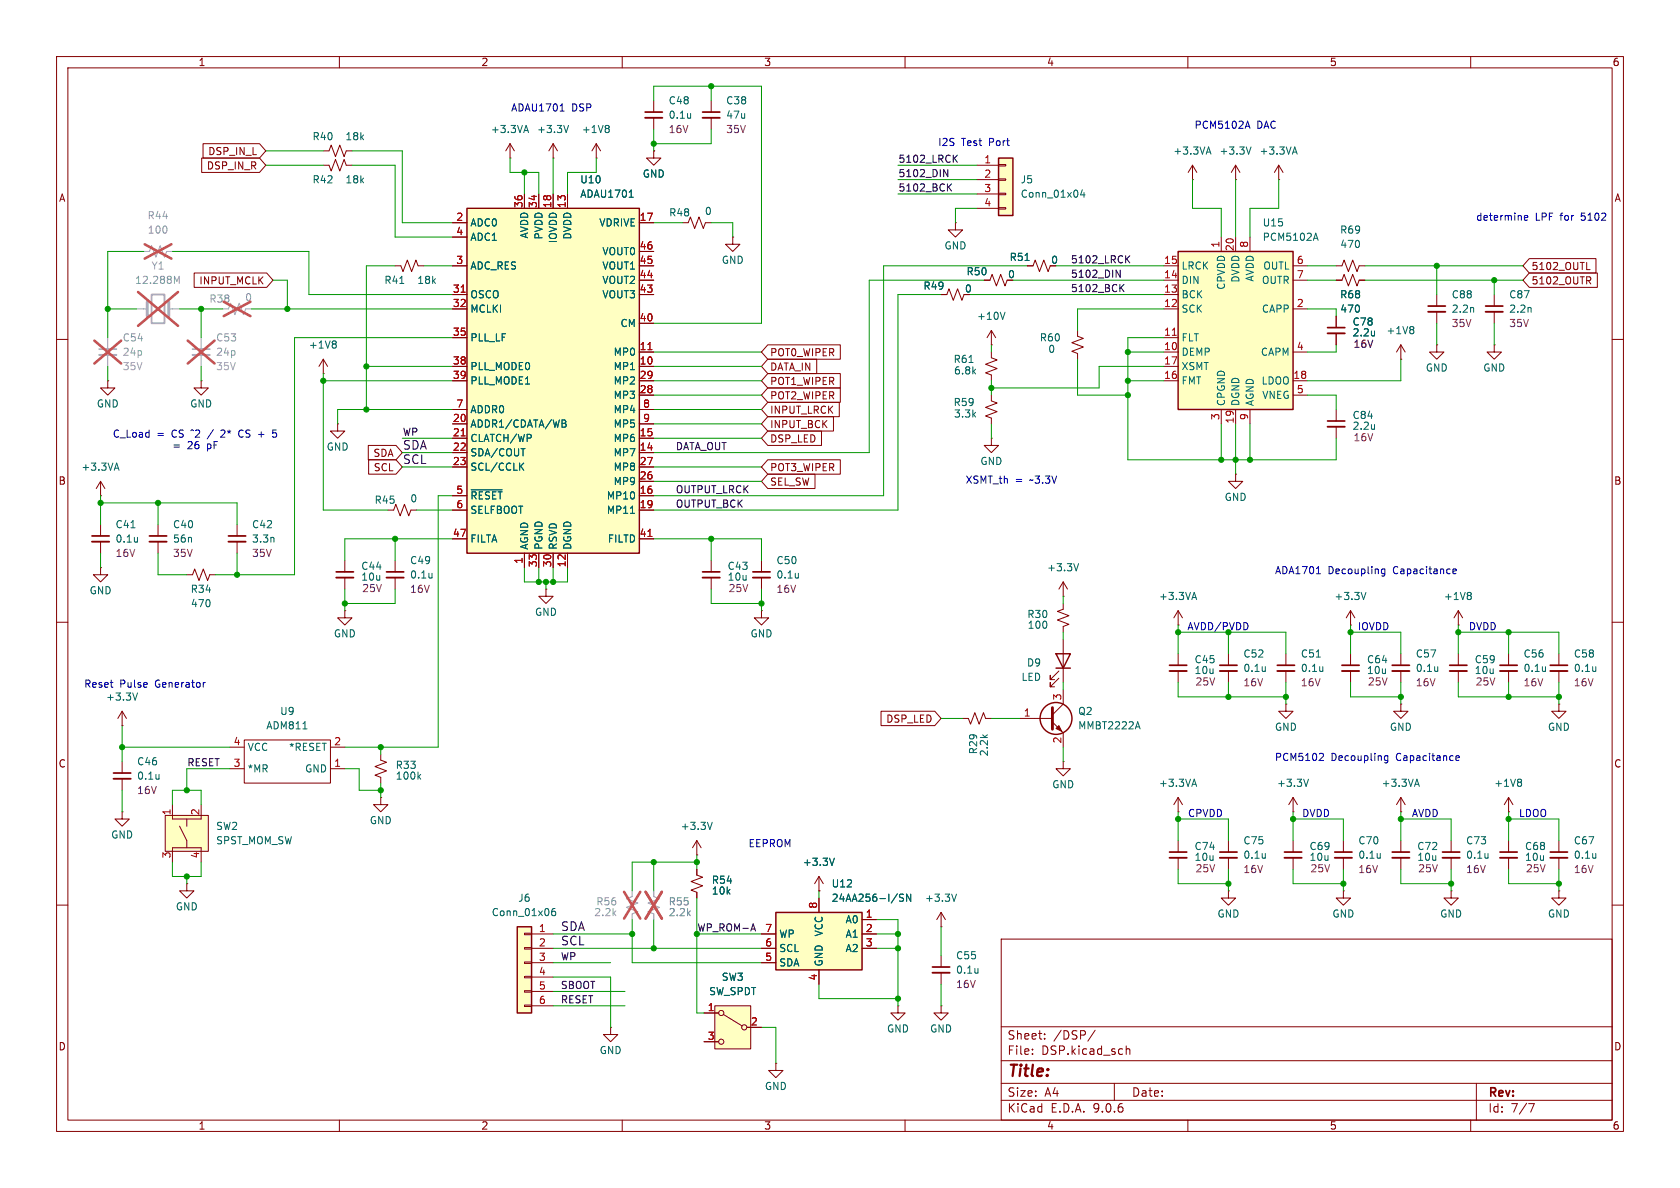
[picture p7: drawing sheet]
<svg xmlns="http://www.w3.org/2000/svg" width="297mm" height="210mm" viewBox="0 0 297 210" stroke-linecap="round" stroke-linejoin="round" font-family="sans-serif">
<g fill="none" stroke="#840000" stroke-width=".18">
<path d="M10 10h277v190h-277zM12 12h273v186h-273zM60 10v2M110 10v2M160 10v2M210 10v2M260 10v2M57.1 26.7h1.1l.3-1 .8 2 .8-2 .7 2 .4-1h1M57.1 29.2h1.1l.3 1 .8-2 .8 2 .7-2 .4 1h1M175.3 58.4l-.8 1.3M175.3 58.4l.7 1.3M175.3 58.4v2.6"/>
<path d="M190.5 58.4v1l1 .4-2 .8 2 .7-2 .8 1 .4v1M236.2 55.9v2M236.2 58.9v2.1M10 60h2M57.1 66h.1M57.1 63.5l-.7 1.3M57.1 63.5l.8 1.3M57.1 63.5v2.5M59.7 74.9v1.3h1.3l-1.3 1.3-1.3-1.3h1.3M59.7 74.9h.1M175.3 61h.1M285 60h2"/>
<path d="M134.6 99.1v2M218.4 83.8v1.3h1.3l-1.3 1.3-1.2-1.3h1.2M218.4 83.8h.1M10 110h2M134.6 102.1v2M187.2 119.9l-1.5 1.5v-.7v.7h.7M187.2 118.6l-1.5 1.5v-.7v.7h.7M188 105.4h.1M188 106.7v1l-1.1 .4 2.1 .7-2.1 .8 2.1 .8-1 .3v1.1M188 102.9v2.5M188 113v7.7M188 102.9l-.8 1.2"/>
<path d="M188 102.9l.7 1.2M208.3 110.5h.1M208.3 108v2.5M208.3 115.6v2M208.3 118.6v2.1M208.3 108l-.8 1.2M208.3 108l.7 1.2M238.8 110.5h.1M238.8 108l-.8 1.2M238.8 108l.7 1.2M238.8 108v2.5M247.6 115.6v2"/>
<path d="M247.6 118.6v2.1M257.8 110.5h.1M257.8 108v2.5M257.8 115.6v2M257.8 118.6v2.1M257.8 108l-.8 1.2M257.8 108l.8 1.2M266.7 115.6v2M266.7 118.6v2.1M275.6 115.6v2M275.6 118.6v2.1M285 110h2"/>
<path d="M21.6 134.6v2.1M21.6 137.7v2M67.3 133.4v1l1 .3-2 .8 2 .8-2 .7 1 .4v1M170.2 127h1l.4 1 .7-2 .8 2 .8-2 .3 1h1.1M180.3 127h5.8M186.1 127.6l1.9 1.9v2.6M188 134.6v1.3h1.2l-1.2 1.3-1.3-1.3h1.3M188 134.6h.1M188 121.9v2.6l-1.9 1.9M227.3 124.5v1.2h1.3l-1.3 1.3-1.2-1.3h1.2M227.3 124.5h.1M247.6 124.5v1.2h1.3l-1.3 1.3-1.2-1.3h1.2"/>
<path d="M247.6 124.5h.1M275.6 124.5v1.2h1.3l-1.3 1.3-1.3-1.3h1.3M275.6 124.5h.1M67.3 141v1.2h1.3l-1.3 1.3-1.3-1.3h1.3M67.3 141h.1M123.2 151.1h.1M123.2 148.6l-.8 1.3M123.2 148.6l.8 1.3M123.2 148.6v2.5M208.3 143.5h.1M208.3 141l-.8 1.2M208.3 141l.7 1.2"/>
<path d="M208.3 141v2.5M237.5 157.5v1.3h1.3l-1.3 1.2-1.3-1.2h1.3M237.5 157.5h.1M256.5 157.5v1.3h1.3l-1.3 1.2-1.2-1.2h1.2M256.5 157.5h.1M266.7 148.6v2M266.7 151.6v2.1M275.6 157.5v1.3h1.3l-1.3 1.2-1.3-1.2h1.3M275.6 157.5h.1M275.6 148.6v2M275.6 151.6v2.1M10 160h2"/>
<path d="M158.7 177.8v1.3h1.3l-1.3 1.2-1.2-1.2h1.2M158.7 177.8h.1M166.4 163.8h.1M166.4 161.3l-.8 1.3M166.4 161.3l.7 1.3M166.4 161.3v2.5M166.4 168.9v2M166.4 172v2M177 166h108v32h-108zM285 160h2M60 198v2M110 198v2"/>
<path d="M137.2 188v1.2h1.2l-1.2 1.3-1.3-1.3h1.3M137.2 188h.1M160 198v2M177 194.5h108M177 191.5h108M177 187.5h108M177 181.5h108M182.5 186.3v.1M182.5 185.5v.1M184.7 183.6v.1M184.7 182.8v.1M193.6 182.1l-1.3 2"/>
<path d="M197 191.5v3M199.1 184.9v1.5M199.1 185.5l.2-.1 .4 .1v.9M210 198v2M260 198v2M261 191.5v6.5M270.2 195.1h1l-.6 1.5"/>
</g>
<g fill="none" stroke="#006464" stroke-width=".18">
<path d="M177.7 55.2l-.4 1.3M243 58.5v.9M243 59.3h-.1M59.2 60.3l.2 .2-.2 .3 .2 .3v.2l-.2 .2M190.7 99.6l-.4 1.3M141.1 101.3v.9M141.1 102.1h.1M210.8 105.6h.6M211.1 104.7l.4 1.3M241.5 104.7l-.4 1.3M254.2 117.8v.9M254.2 118.6h-.1"/>
<path d="M259.9 104.7l.2 .3-.2 .3 .2 .2v.2l-.2 .3M273.2 117.8v.9M273.2 118.6h.1M282.1 117.8v.9M282.1 118.6h.1M28.1 136.9v.8M28.1 137.6v.1M74 137.3l.4 .4M74.4 136.9l-.5 .5M200.8 128.5h.6M201.1 127.6l.5 1.2M210.8 138.6h.6"/>
<path d="M211.1 137.7l.4 1.3M125.9 145.4l-.4 1.2M169.1 158.1l-.4 1.2M282.1 150.9v.8M282.1 151.6v.1M172.9 171.2v.8M172.9 171.9l-.1 .1"/>
</g>
<g fill="none" stroke="#840000" stroke-width=".25">
<path d="M186.7 115.6h2.5l-1.2 2.5zM186.7 118.1h2.5"/>
<circle cx="186.7" cy="127" r="2.82"/>
</g>
<path d="M234.7 57.9h3M133.1 101.1h3M206.8 117.6h3M246.1 117.6h3.1M256.3 117.6h3M265.2 117.6h3M274.1 117.6h3M20.1 136.7h3M265.2 150.6h3M274.1 150.6h3M164.8 170.9h3.1" fill="none" stroke="#840000" stroke-width=".3"/>
<path d="M234.7 58.9h3M133.1 102.1h3M206.8 118.6h3M246.1 118.6h3.1M256.3 118.6h3M265.2 118.6h3M274.1 118.6h3M20.1 137.7h3M265.2 151.6h3M274.1 151.6h3M164.8 172h3.1" fill="none" stroke="#840000" stroke-width=".33"/>
<path d="M186.1 125.1v3.8" fill="none" stroke="#840000" stroke-width=".51"/>
<path d="M186.7 128.8l.5-.5 .5 1z" fill="#840000" stroke="#840000" stroke-width=".18"/>
<path d="M24.1 54.6h1.9M29.8 54.6h1.9" fill="none" stroke="#a1a1a1" stroke-width=".18"/>
<path d="M26 53.3v2.6M29.8 53.3v2.6" fill="none" stroke="#a1a1a1" stroke-width=".51"/>
<path d="M26.8 52.1h2.3v5.1h-2.3z" fill="none" stroke="#a1a1a1" stroke-width=".3"/>
<path d="M30.8 48.8l.5 .9 .4-.9v1.3" fill="none" stroke="#989898" stroke-width=".18"/>
<path d="M24.4 51.6l7.1 6M31.5 51.6l-7.1 6" fill="none" stroke="#e65255" stroke-width=".46"/>
<path d="M208.3 44.5h20.3v27.9h-20.3z" fill="#ffffc2"/>
<path d="M208.3 44.5h20.3v27.9h-20.3z" fill="none" stroke="#840000" stroke-width=".25"/>
<g fill="none" stroke="#840000" stroke-width=".18">
<path d="M205.7 47h2.6M205.7 49.5h2.6M205.7 52.1h2.6M205.7 54.6h2.6M205.7 59.7h2.6M215.9 41.9v2.6M218.4 41.9v2.6M221 41.9v2.6M228.6 47h2.5M228.6 49.5h2.5M228.6 54.6h2.5M236.2 49.5h1l.4-1 .8 2 .7-2 .8 2 .4-1h1"/>
<path d="M236.2 47h1l.4-1 .8 2 .7-2 .8 2 .4-1h1M175.3 77.5v1.2h1.2l-1.2 1.3-1.3-1.3h1.3M175.3 77.5h.1M205.7 62.2h2.6M205.7 64.8h2.6M205.7 67.3h2.6M215.9 72.4v2.5M218.4 72.4v2.5M221 72.4v2.5M228.6 62.2h2.5M228.6 67.3h2.5M228.6 69.9h2.5"/>
</g>
<path d="M207.3 59.3h.7" fill="none" stroke="#a90000" stroke-width=".18"/>
<path d="M232.3 42.1h.6M232.6 41.2l.4 1.3" fill="none" stroke="#006464" stroke-width=".18"/>
<path d="M25.4 44.5h1l.4-1.1 .8 2.1 .7-2.1 .8 2.1 .4-1h1" fill="none" stroke="#a1a1a1" stroke-width=".18"/>
<path d="M25.6 43.2l4.7 2.5M30.3 43.2l-4.7 2.5" fill="none" stroke="#e65255" stroke-width=".46"/>
<path d="M126.4 177.8h6.3v7.6h-6.3z" fill="#ffffc2"/>
<g fill="none" stroke="#840000" stroke-width=".18">
<path d="M210.8 31.8h.1M210.8 29.2l-.7 1.3M210.8 29.2l.8 1.3M210.8 29.2v2.6M218.4 31.8h.1M218.4 29.2l-.7 1.3M218.4 29.2l.8 1.3M218.4 29.2v2.6M226.1 31.8h.1M226.1 29.2l-.8 1.3M226.1 29.2l.7 1.3M226.1 29.2v2.6"/>
<path d="M69.8 47h1.1l.3 1 .8-2 .8 2 .7-2 .4 1h1M174 49.5h1l.4-1 .7 2 .8-2 .8 2 .4-1M181.6 47h1l.4-1 .8 2 .7-2 .8 2 .4-1M254 52.1v2M254 55.1v2.1M264.2 52.1v2M264.2 55.1v2.1M247.6 63.5h.1M247.6 61l-.7 1.2M247.6 61l.8 1.2M247.6 61v2.5M254 61v1.2h1.3l-1.3 1.3-1.3-1.3h1.3"/>
<path d="M254 61h.1M264.2 61v1.2h1.2l-1.2 1.3-1.3-1.3h1.3M264.2 61h.1M68.6 90.2h1l.4-1 .7 2 .8-2 .8 2 .3-1h1.1M217.2 115.6v2M217.2 118.6v2.1M227.3 115.6v2M227.3 118.6v2.1M144.8 157.5h.1M144.8 154.9l-.8 1.3M144.8 154.9l.7 1.3M144.8 154.9v2.6"/>
<path d="M256.5 148.6v2M256.5 151.6v2.1M266.7 143.5h.1M266.7 141l-.8 1.2M266.7 141l.8 1.2M266.7 141v2.5M124.5 179.1h2.5M126.4 177.8h6.3v7.6h-6.3zM127.9 179.3l3.3 2.1M166.4 177.8v1.3h1.2l-1.2 1.2-1.3-1.2h1.3M166.4 177.8h.1M124.5 184.2h2.5"/>
<path d="M132.1 181.6h2.5"/>
<circle cx="127.5" cy="179.1" r=".46"/>
<circle cx="127.5" cy="184.2" r=".46"/>
<circle cx="131.6" cy="181.6" r=".46"/>
</g>
<path d="M252.5 54.1h3M262.6 54.1h3.1M215.6 117.6h3.1M225.8 117.6h3.1M255 150.6h3.1" fill="none" stroke="#840000" stroke-width=".3"/>
<path d="M252.5 55.1h3M262.6 55.1h3.1M215.6 118.6h3.1M225.8 118.6h3.1M255 151.6h3.1" fill="none" stroke="#840000" stroke-width=".33"/>
<g fill="none" stroke="#006464" stroke-width=".18">
<path d="M213.4 26.9h.6M213.7 26l.4 1.2M221.2 26l-.5 1.2M228.6 26.9h.6M228.9 26l.4 1.2M70.7 50.1h.7M181.2 46h.7M249.7 57.7l.2 .3-.2 .3 .2 .2v.3l-.2 .2M260.5 54.4v.8M270.6 54.4l.1 .8M223.7 117.8v.9M223.7 118.6h-.1"/>
<path d="M232.7 116.2h.7M233.9 117.8v.9M233.9 118.6h-.1M268.8 137.7l.2 .3-.2 .3 .2 .2v.3l-.2 .2M147.5 151.7l-.4 1.3M263.1 150.9v.8M263.1 151.6l-.1 .1"/>
</g>
<path d="M39.4 54.6h1l.4-1 .7 2 .8-2 .8 2 .3-1h1" fill="none" stroke="#a1a1a1" stroke-width=".18"/>
<path d="M39.5 53.3l4.8 2.6M44.3 53.3l-4.8 2.6" fill="none" stroke="#e65255" stroke-width=".46"/>
<path d="M176.5 27.9h2.6v10.2h-2.6z" fill="#ffffc2"/>
<path d="M176.5 27.9h2.6v10.2h-2.6z" fill="none" stroke="#840000" stroke-width=".25"/>
<path d="M172.7 29.2h3.8M172.7 31.8h3.8M172.7 34.3h3.8M172.7 36.8h3.8M176.5 29.1h1.3v.2h-1.3zM176.5 31.6h1.3v.3h-1.3zM176.5 34.2h1.3v.2h-1.3zM176.5 36.7h1.3v.3h-1.3zM69.8 99.1v2M69.8 102.1v2" fill="none" stroke="#840000" stroke-width=".18"/>
<path d="M191.3 33.5l-.3 .9h.8M191.6 34v.9M76.4 101.3v.9M76.4 102.1h-.1" fill="none" stroke="#006464" stroke-width=".18"/>
<path d="M68.3 101.1h3.1" fill="none" stroke="#840000" stroke-width=".3"/>
<path d="M68.3 102.1h3.1" fill="none" stroke="#840000" stroke-width=".33"/>
<path d="M137.2 161.3h15.2v10.2h-15.2z" fill="#ffffc2"/>
<path d="M137.2 161.3h15.2v10.2h-15.2z" fill="none" stroke="#840000" stroke-width=".25"/>
<g fill="none" stroke="#840000" stroke-width=".18">
<path d="M236.2 72.4v2M236.2 75.4v2.1M61 99.1v2M61 108v1.2h1.2l-1.2 1.3-1.3-1.3h1.3M61 108h.1M61 102.1v2M134.6 108v1.2h1.3l-1.3 1.3-1.3-1.3h1.3M134.6 108h.1M238.8 115.6v2M238.8 118.6v2.1M123.2 153.7v1l1 .4-2 .7 2 .8-2 .8 1 .3v1.1M144.8 158.8v2.5"/>
<path d="M208.3 148.6v2M208.3 151.6v2.1M217.2 157.5v1.3h1.2l-1.2 1.2-1.3-1.2h1.3M217.2 157.5h.1M217.2 148.6v2M217.2 151.6v2.1M228.6 143.5h.1M228.6 141v2.5M228.6 148.6v2M228.6 151.6v2.1M228.6 141l-.8 1.2M228.6 141l.8 1.2"/>
<path d="M237.5 148.6v2M237.5 151.6v2.1M247.6 143.5h.1M247.6 141l-.7 1.2M247.6 141l.8 1.2M247.6 141v2.5M247.6 148.6v2M247.6 151.6v2.1M134.6 165.1h2.6M134.6 167.6h2.6M134.6 170.2h2.6M144.8 171.5v2.5"/>
<path d="M152.4 165.1h2.5M152.4 167.6h2.5M152.4 162.6h2.5M107.9 181.6v1.3h1.3l-1.3 1.3-1.2-1.3h1.2M107.9 181.6h.1"/>
</g>
<path d="M243 75v.9M243 75.8h-.1M231.3 137.7l-.4 1.3M250.2 138.6h.6M250.5 137.7l.4 1.3M159.7 158.1h-.4l-.2 .1v.3l.5 .3 .1 .3-.2 .2h-.5M161 158.1v1.2l-.7-1.2v1.2M223.7 150.9v.8M223.7 151.6l-.1 .1M244 150.9v.8M244 151.6v.1" fill="none" stroke="#006464" stroke-width=".18"/>
<path d="M234.7 74.4h3M59.4 101.1h3.1M237.2 117.6h3.1M206.8 150.6h3M215.6 150.6h3.1M227.1 150.6h3M236 150.6h3M246.1 150.6h3.1" fill="none" stroke="#840000" stroke-width=".3"/>
<path d="M234.7 75.4h3M59.4 102.1h3.1M237.2 118.6h3.1M206.8 151.6h3M215.6 151.6h3.1M227.1 151.6h3M236 151.6h3M246.1 151.6h3.1" fill="none" stroke="#840000" stroke-width=".33"/>
<path d="M111.8 157.5v1l-1.1 .4 2.1 .7-2.1 .8 2.1 .8-1 .3v1.1M115.6 157.5v1l1 .4-2 .7 2 .8-2 .8 1 .3v1.1" fill="none" stroke="#a1a1a1" stroke-width=".18"/>
<path d="M110.3 157.7l2.9 4.7M113.2 157.7l-2.9 4.7M114.1 157.7l2.9 4.7M117 157.7l-2.9 4.7" fill="none" stroke="#e65255" stroke-width=".46"/>
<path d="M91.4 163.8h2.6v15.3h-2.6z" fill="#ffffc2"/>
<path d="M91.4 163.8h2.6v15.3h-2.6z" fill="none" stroke="#840000" stroke-width=".25"/>
<g fill="none" stroke="#840000" stroke-width=".18">
<path d="M115.6 17.8v2M125.7 17.8v2M90.2 27.9h.1M90.2 25.4l-.8 1.3M90.2 25.4l.7 1.3M90.2 25.4v2.5M97.8 27.9h.1M97.8 25.4l-.8 1.3M97.8 25.4l.8 1.3M97.8 25.4v2.5M105.4 27.9h.1M105.4 25.4l-.8 1.3"/>
<path d="M105.4 25.4l.8 1.3M105.4 25.4v2.5M115.6 26.7v1.2h1.2l-1.2 1.3-1.3-1.3h1.3M115.6 26.7h.1M115.6 20.8v2.1M120.6 39.4h1.1l.3-1 .8 2 .8-2 .7 2 .4-1h1M125.7 20.8v2.1M168.9 39.4v1.2h1.3l-1.3 1.3-1.3-1.3h1.3M168.9 39.4h.1M129.5 41.9v1.3h1.3l-1.3 1.3-1.2-1.3h1.2M129.5 41.9h.1M166.4 52.1h1l.4-1 .7 2 .8-2 .8 2 .3-1"/>
<path d="M175.3 69.9v1l1 .3-2.1 .8 2.1 .8-2.1 .7 1.1 .4v1M175.3 62.2v1l1 .4-2.1 .8 2.1 .8-2.1 .7 1.1 .4v1M125.7 99.1v2M125.7 102.1v2M92.7 165h1.3v.2h-1.3zM92.7 167.5h1.3v.3h-1.3zM92.7 170.1h1.3v.2h-1.3zM92.7 172.6h1.3v.2h-1.3zM92.7 175.1h1.3v.3h-1.3zM92.7 177.7h1.3v.2h-1.3zM94 165.1h3.8M94 167.6h3.8"/>
<path d="M94 170.2h3.8M94 172.7h3.8M94 175.3h3.8M94 177.8h3.8"/>
</g>
<path d="M92.7 23.1h.6M93 22.2l.4 1.2M100.5 22.2l-.4 1.2M107.5 22.2l.2 .2-.2 .3 .2 .3v.2l-.2 .2M122.1 20.1v.8M122.1 20.8h-.1M171.3 64.1h.7M98.1 160.6l-.3 .1a.86 .86 0 0 0 0 1.2l.4-.2v-.4l-.2-.2h-.2l-.3 .2" fill="none" stroke="#006464" stroke-width=".18"/>
<path d="M114 19.8h3.1M124.2 19.8h3.1M124.2 101.1h3.1" fill="none" stroke="#840000" stroke-width=".3"/>
<path d="M114 20.8h3.1M124.2 20.8h3.1M124.2 102.1h3.1" fill="none" stroke="#840000" stroke-width=".33"/>
<path d="M82.5 36.8h30.5v61h-30.5z" fill="#ffffc2"/>
<path d="M82.5 36.8h30.5v61h-30.5z" fill="none" stroke="#840000" stroke-width=".25"/>
<g fill="none" stroke="#840000" stroke-width=".18">
<path d="M80 39.4h2.5M92.7 34.3v2.5M95.2 34.3v2.5M97.8 34.3v2.5M100.3 34.3v2.5M113 39.4h2.6M80 41.9h2.5M80 47h2.5M80 52.1h2.5M80 54.6h2.5M80 59.7h2.5M113 47h2.6"/>
<path d="M113 52.1h2.6M113 44.5h2.6M113 49.5h2.6M113 57.2h2.6M19 67.3v1.3h1.3l-1.3 1.3-1.2-1.3h1.2M19 67.3h.1M35.6 67.3v1.3h1.2l-1.2 1.3-1.3-1.3h1.3M35.6 67.3h.1M80 64.8h2.5M80 67.3h2.5M80 72.4h2.5M80 74.9h2.5"/>
<path d="M80 77.5h2.5M113 64.8h2.6M113 67.3h2.6M113 72.4h2.6M113 74.9h2.6M113 77.5h2.6M113 62.2h2.6M113 69.9h2.6M17.8 87.6h.1M17.8 85.1v2.5M17.8 92.7v2M17.8 95.8v2"/>
<path d="M17.8 85.1l-.8 1.3M17.8 85.1l.7 1.3M27.9 92.7v2M27.9 95.8v2M41.9 92.7v2M41.9 95.8v2M80 80h2.5M80 82.6h2.5M80 87.6h2.5M80 90.2h2.5M80 95.3h2.5M92.7 97.8v2.5"/>
<path d="M95.2 97.8v2.5M97.8 97.8v2.5M100.3 97.8v2.5M113 80h2.6M113 82.6h2.6M113 87.6h2.6M113 90.2h2.6M113 95.3h2.6M113 85.1h2.6M17.8 100.3v1.3h1.2l-1.2 1.3-1.3-1.3h1.3M17.8 100.3h.1M33 101.6h1l.4-1 .8 2 .7-2 .8 2 .4-1h1"/>
<path d="M96.5 104.1v1.3h1.3l-1.3 1.3-1.3-1.3h1.3M96.5 104.1h.1M21.6 128.3h.1M21.6 125.7l-.8 1.3M21.6 125.7l.8 1.3M21.6 125.7v2.6M21.6 143.5v1.3h1.3l-1.3 1.3-1.3-1.3h1.3M21.6 143.5h.1M33 156.2v1.3h1.3l-1.3 1.3-1.3-1.3h1.3M33 156.2h.1"/>
</g>
<path d="M81.5 51.7h.7M81.5 77.1h.7M114.5 61.8h.8M114.5 94.8h.8" fill="none" stroke="#a90000" stroke-width=".18"/>
<g fill="none" stroke="#006464" stroke-width=".18">
<path d="M111.2 34.9h.8M92.1 79.3h.7M99.4 74.2l.6 .2v.2l-.2 .2M99.4 74.8h.4M99.8 74.8l.3 .3-.1 .3-.6 .1M20.3 82.8h.6M20.6 81.9l.4 1.2M23.2 93.3h.7M24.3 95v.8M24.3 95.7l-.1 .1M48.4 95v.8M83.3 86.6h5.5"/>
<path d="M92 82.4l.6 .7M92.6 81.9l-.7 .7M111.5 90.7h.7M24.3 122.5l-.4 1.3"/>
</g>
<path d="M16.3 94.7h3M26.4 94.7h3.1M40.4 94.7h3" fill="none" stroke="#840000" stroke-width=".3"/>
<path d="M16.3 95.8h3M26.4 95.8h3.1M40.4 95.8h3" fill="none" stroke="#840000" stroke-width=".33"/>
<path d="M17.5 61.7h3.1M34 61.7h3.1" fill="none" stroke="#a1a1a1" stroke-width=".3"/>
<path d="M17.5 62.7h3.1M34 62.7h3.1" fill="none" stroke="#a1a1a1" stroke-width=".33"/>
<path d="M19 59.7v2M35.6 59.7v2M19 62.7v2.1M35.6 62.7v2.1" fill="none" stroke="#a1a1a1" stroke-width=".18"/>
<path d="M16.7 60.2l4.7 4.1M21.4 60.2l-4.7 4.1M33.2 60.2l4.7 4.1M37.9 60.2l-4.7 4.1" fill="none" stroke="#e65255" stroke-width=".46"/>
<path d="M29.2 144.1h7.6v6.4h-7.6z" fill="#ffffc2"/>
<g fill="none" stroke="#840000" stroke-width=".18">
<path d="M35.7 27.9h10.2l1.1 1.3-1.1 1.3h-10.2zM35.9 25.4h10l1.1 1.3-1.1 1.2h-10zM80 39.4h2.5M92.7 34.3v2.5M95.2 34.3v2.5M97.8 34.3v2.5M100.3 34.3v2.5M113 39.4h2.6M115.6 26.7h.1M34.3 48.3h12.8l1.2 1.2-1.2 1.3h-12.8zM80 47h2.5M80 52.1h2.5"/>
<path d="M80 41.9h2.5M80 54.6h2.5M80 59.7h2.5M113 49.5h2.6M113 47h2.6M113 52.1h2.6M113 44.5h2.6M113 57.2h2.6M166.4 52.1h1M174 49.5h1M181.6 47h1M236.2 55.9v2"/>
<path d="M236.2 58.9v2.1M236.2 49.5h1M240.3 49.5h1M270.4 48.3h12v2.5h-12l-1.2-1.3zM270.4 45.7h11.7v2.6h-11.7l-1.2-1.3zM280.5 47.7h.6M280.8 49.6l.4 .6M281.1 49l.1 .2-.1 .3M65.1 78.7h4.9l1.1 1.3-1.1 1.3h-4.9zM80 64.8h2.5M80 67.3h2.5M80 72.4h2.5"/>
<path d="M80 74.9h2.5M80 77.5h2.5M113 64.8h2.6M113 67.3h2.6M113 72.4h2.6M113 74.9h2.6M113 77.5h2.6M113 62.2h2.6M113 69.9h2.6M135.7 63.5h8.7v2.5h-8.7l-1.1-1.2zM135.7 68.6h12.9v2.5h-12.9l-1.1-1.2zM135.7 76.2h9.5v2.5h-9.5l-1.1-1.2z"/>
<path d="M135.7 61h12.9v2.5h-12.9l-1.1-1.3zM135.7 71.1h12.7v2.6h-12.7l-1.1-1.3zM135.7 66h12.9v2.6h-12.9l-1.1-1.3zM135.7 73.7h11.6v2.5h-11.6l-1.1-1.3zM65.2 81.3h4.8l1.1 1.3-1.1 1.2h-4.8zM80 80h2.5M80 82.6h2.5M80 87.6h2.5M80 90.2h2.5M80 95.3h2.5M92.7 97.8v2.5M95.2 97.8v2.5"/>
<path d="M97.8 97.8v2.5M100.3 97.8v2.5M113 80h2.6M113 82.6h2.6M113 87.6h2.6M113 90.2h2.6M113 95.3h2.6M113 85.1h2.6M135.7 81.3h12.9v2.5h-12.9l-1.1-1.2zM135.7 83.8h8.4v2.6h-8.4l-1.1-1.3zM40.6 132.1h2.6M40.6 135.9h2.6"/>
<path d="M43.2 130.8h15.2v7.6h-15.2zM58.4 132.1h2.6M58.4 135.9h2.6M155.8 125.7h9.5l1.1 1.3-1.1 1.3h-9.5zM29.2 144.1h7.6v6.4h-7.6zM30.5 152.4v-2.5h5.1v2.5M30.5 142.2v2.6h5.1v-2.6M31.7 146.1l1.3 2.5v1.3M33 144.8v1.3M123.2 153.7v1M123.2 157.7v1.1M144.8 157.5h.1"/>
<path d="M144.8 158.8v2.5M124.5 179.1h2.5M134.6 165.1h2.6M134.6 167.6h2.6M134.6 170.2h2.6M144.8 171.5v2.5M152.4 165.1h2.5M152.4 167.6h2.5M152.4 162.6h2.5M124.5 184.2h2.5M132.1 181.6h2.5"/>
</g>
<g fill="none" stroke="#006464" stroke-width=".18">
<path d="M111.2 34.9h.8M181.2 46h.7M243 58.5v.9M243 59.3h-.1M92.1 79.3h.7M99.4 74.2l.6 .2v.2l-.2 .2M99.4 74.8h.4M99.8 74.8l.3 .3-.1 .3-.6 .1M83.3 86.6h5.5M92 82.4l.6 .7M92.6 81.9l-.7 .7M111.5 90.7h.7"/>
<path d="M53.6 128.8h.7M147.5 151.7l-.4 1.3M159.7 158.1h-.4l-.2 .1v.3l.5 .3 .1 .3-.2 .2h-.5M161 158.1v1.2l-.7-1.2v1.2"/>
</g>
<path d="M166.8 30l.8 1.2v-1.2M167.7 33.1l.5 .7M168.2 32.5l-.7 .7M168.7 28l.6 .7M169.3 27.4l-.8 .8M197.3 47.7l.7 1.3v-1.3M198.2 50.8l.5 .8M198.7 50.3l-.7 .7M199.2 45.8l.5 .7M199.7 45.2l-.7 .7M133.1 163.3l.5 1.3" fill="none" stroke="#0f0f0f" stroke-width=".18"/>
<g fill="none" stroke="#009600" stroke-width=".18">
<path d="M115.6 17.8v-2.6h19v42h-19M125.7 15.2v2.6M47 29.2h10.1M47 26.7h10.1M62.2 26.7h8.9v12.7h8.9M62.2 29.2h7.6v12.7h10.2M90.2 27.9v2.6h5v3.8M92.7 30.5v3.8M97.8 27.9v6.4M105.4 27.9v2.6h-5.1v3.8M115.6 22.9v3.8M115.6 39.4h5"/>
<path d="M125.7 22.9v2.5h-10.1M125.7 39.4h3.8v2.5M158.7 31.8h14M158.7 34.3h14M158.7 29.2h14M172.7 36.8h-3.8v2.6M210.8 31.8v5h5.1v5.1M218.4 31.8v10.1M226.1 31.8v5h-5.1v5.1M19 54.6h5.1M25.4 44.5h-6.4v15.2M30.5 44.5h24.1v7.6h25.4"/>
<path d="M31.7 54.6h7.7M35.6 54.6v5.1M44.4 54.6h35.6M48.3 49.5h2.5v5.1M69.8 47h-5v25.4M74.9 47h5.1M80 59.7h-27.9v41.9h-14M166.4 52.1h-7.7v38.1h-43.1M171.4 52.1h34.3M174 49.5h-20.3v30.5h-38.1M179.1 49.5h26.6M181.6 47h-25.4v40.6h-40.6"/>
<path d="M186.7 47h19M205.7 59.7h-6.3v21.6h36.8v-3.8M205.7 54.6h-15.2v3.8M231.1 49.5h5.1M231.1 47h5.1M231.1 54.6h5.1v1.3M241.3 49.5h27.9M241.3 47h27.9M254 47v5.1M254 57.2v3.8M264.2 49.5v2.6M264.2 57.2v3.8"/>
<path d="M19 64.8v2.5M35.6 64.8v2.5M57.1 67.3h22.9M57.1 66v24.2h11.5M64.8 64.8h15.2M71.1 77.5h8.9M80 72.4h-20.3v2.5M115.6 67.3h19M115.6 64.8h19M115.6 69.9h19M115.6 77.5h19M115.6 72.4h19"/>
<path d="M115.6 74.9h19M115.6 62.2h19M175.3 61v1.2M175.3 67.3v2.6M175.3 74.9v2.6M190.5 63.5v6.4h8.9M199.4 67.3h6.3M199.4 62.2h6.3M205.7 64.8h-11.4v3.8h-19M215.9 74.9v6.4M218.4 74.9v8.9M221 74.9v6.4"/>
<path d="M231.1 69.9h5.1v2.5M236.2 61v1.2h-5.1M247.6 63.5v3.8h-16.5M17.8 88.9h24.1v3.8M17.8 87.6v5.1M17.8 97.8v2.5M27.9 88.9v3.8M27.9 97.8v3.8h5.1M41.9 97.8v3.8M69.8 95.3v3.8M71.1 80h8.9M71.1 82.6h8.9"/>
<path d="M73.7 90.2h6.3M80 95.3h-19v3.8M80 87.6h-2.5v44.5h-16.5M115.6 95.3h19v3.8M115.6 85.1h19M115.6 82.6h19M125.7 95.3v3.8M61 104.1v3.9M69.8 104.1v2.6h-8.8M92.7 100.3v2.6h7.6v-2.6M95.2 100.3v2.6M96.5 102.9v1.2"/>
<path d="M97.8 100.3v2.6M125.7 104.1v2.6h8.9M134.6 104.1v3.9M188 105.4v1.3M188 111.8v1.2M208.3 111.8h19v3.8M208.3 110.5v5.1M217.2 111.8v3.8M238.8 111.8h8.8v3.8M238.8 110.5v5.1M257.8 111.8h17.8v3.8M257.8 110.5v5.1"/>
<path d="M266.7 111.8v3.8M21.6 128.3v6.3M21.6 139.7v3.8M21.6 132.1h19M40.6 135.9h-7.6v3.8M61 135.9h2.5v3.8h3.8M67.3 132.1v1.3M67.3 138.4v2.6M166.4 127h3.8M175.3 127h5M188 120.7v1.2M188 132.1v2.5"/>
<path d="M208.3 120.7v2.5h19M217.2 120.7v2.5M227.3 120.7v3.8M238.8 120.7v2.5h8.8M247.6 120.7v3.8M257.8 120.7v2.5h17.8M266.7 120.7v2.5M275.6 120.7v3.8M30.5 142.2v-2.5h5.1v2.5M30.5 152.4v2.5h5.1v-2.5M33 154.9v1.3M115.6 152.4v5.1"/>
<path d="M123.2 151.1v2.6M123.2 158.8v20.3h1.3M123.2 152.4h-11.4v5.1M144.8 157.5v1.3M208.3 144.8h8.9v3.8M208.3 153.7v2.5h8.9M208.3 143.5v5.1M217.2 153.7v3.8M228.6 144.8h8.9v3.8M228.6 153.7v2.5h8.9M228.6 143.5v5.1M237.5 153.7v3.8"/>
<path d="M247.6 143.5v5.1M247.6 153.7v2.5h8.9M247.6 144.8h8.9v3.8M256.5 153.7v3.8M266.7 144.8h8.9v3.8M266.7 153.7v2.5h8.9M266.7 143.5v5.1M275.6 153.7v3.8M97.8 165.1h14M97.8 167.6h36.8M97.8 170.2h10.1M97.8 175.3h12.7"/>
<path d="M97.8 172.7h10.1v8.9M97.8 177.8h12.7M111.8 162.6v7.6h22.8M115.6 162.6v5M123.2 165.1h11.4M144.8 174v2.5h13.9M154.9 165.1h3.8M154.9 162.6h3.8v15.2M154.9 167.6h3.8M166.4 163.8v5.1M166.4 174v3.8M134.6 181.6h2.6v6.4"/>
</g>
<g fill="none" stroke="#0000c2" stroke-width=".18">
<path d="M99 19.6h.7M220.3 22.3h.6M220.6 21.4l.4 1.3M269.5 38.5l.6-.1-.1-.2-.3-.1-.2 .2v.6h.5M39.2 76l-.2 .1M39.7 76.6l-.7 .7h.8M42.6 76a.68 .68 0 0 0-.4 .7 .68 .68 0 0 0 .4 .6M48.2 76.6l.5-.1 .2 .2-.1 .5h-.6M48.2 76h.6M232.7 101.4h.8M244.8 100.6h-.3l-.3 .2 .1 .6h.5M244.8 100.6v1l-.2 .2h-.3"/>
<path d="M256.9 101l.6-.1-.1-.3h-.4l-.1 .2v.6h.5M36.3 120.6l-.2 .1M233.4 133.2h.5l.1 .3-.8 .9h.8M245.3 133.7l-.3-.1-.3 .2 .2 .6h.4M245.3 133.6v1l-.2 .3-.3-.1M257.4 134l.6-.1-.1-.2-.3-.1-.2 .2v.6h.5"/>
</g>
<path d="M115.6 157.5v1M115.6 161.5v1.1" fill="none" stroke="#a1a1a1" stroke-width=".18"/>
<path d="M114.1 157.7l2.9 4.7M117 157.7l-2.9 4.7" fill="none" stroke="#e65255" stroke-width=".46"/>
<path d="M81.5 51.7h.7M81.5 77.1h.7M114.5 61.8h.8M114.5 94.8h.8" fill="none" stroke="#a90000" stroke-width=".18"/>
<g fill="#009600" stroke="#009600" stroke-width=".18">
<circle cx="266.7" cy="111.8" r=".46"/>
<circle cx="257.8" cy="111.8" r=".46"/>
<circle cx="275.6" cy="123.2" r=".46"/>
<circle cx="247.6" cy="123.2" r=".46"/>
<circle cx="266.7" cy="123.2" r=".46"/>
<circle cx="227.3" cy="123.2" r=".46"/>
<circle cx="264.2" cy="49.5" r=".46"/>
<circle cx="254" cy="47" r=".46"/>
<circle cx="228.6" cy="144.8" r=".46"/>
<circle cx="217.2" cy="156.2" r=".46"/>
<circle cx="217.2" cy="123.2" r=".46"/>
<circle cx="199.4" cy="62.2" r=".46"/>
<circle cx="175.3" cy="68.6" r=".46"/>
<circle cx="199.4" cy="67.3" r=".46"/>
<circle cx="215.9" cy="81.3" r=".46"/>
<circle cx="199.4" cy="69.9" r=".46"/>
<circle cx="247.6" cy="144.8" r=".46"/>
<circle cx="237.5" cy="156.2" r=".46"/>
<circle cx="266.7" cy="144.8" r=".46"/>
<circle cx="256.5" cy="156.2" r=".46"/>
<circle cx="275.6" cy="156.2" r=".46"/>
<circle cx="221" cy="81.3" r=".46"/>
<circle cx="238.8" cy="111.8" r=".46"/>
<circle cx="218.4" cy="81.3" r=".46"/>
<circle cx="208.3" cy="111.8" r=".46"/>
<circle cx="158.7" cy="176.5" r=".46"/>
<circle cx="158.7" cy="167.6" r=".46"/>
<circle cx="134.6" cy="106.7" r=".46"/>
<circle cx="158.7" cy="165.1" r=".46"/>
<circle cx="208.3" cy="144.8" r=".46"/>
<circle cx="97.8" cy="102.9" r=".46"/>
<circle cx="96.5" cy="102.9" r=".46"/>
<circle cx="125.7" cy="95.3" r=".46"/>
<circle cx="95.2" cy="102.9" r=".46"/>
<circle cx="115.6" cy="167.6" r=".46"/>
<circle cx="115.6" cy="152.4" r=".46"/>
<circle cx="111.8" cy="165.1" r=".46"/>
<circle cx="115.6" cy="25.4" r=".46"/>
<circle cx="125.7" cy="15.2" r=".46"/>
<circle cx="92.7" cy="30.5" r=".46"/>
<circle cx="27.9" cy="88.9" r=".46"/>
<circle cx="17.8" cy="88.9" r=".46"/>
<circle cx="21.6" cy="132.1" r=".46"/>
<circle cx="33" cy="154.9" r=".46"/>
<circle cx="67.3" cy="132.1" r=".46"/>
<circle cx="33" cy="139.7" r=".46"/>
<circle cx="67.3" cy="139.7" r=".46"/>
<circle cx="123.2" cy="152.4" r=".46"/>
<circle cx="57.1" cy="67.3" r=".46"/>
<circle cx="64.8" cy="64.8" r=".46"/>
<circle cx="64.8" cy="72.4" r=".46"/>
<circle cx="19" cy="54.6" r=".46"/>
<circle cx="35.6" cy="54.6" r=".46"/>
<circle cx="50.8" cy="54.6" r=".46"/>
<circle cx="41.9" cy="101.6" r=".46"/>
<circle cx="61" cy="106.7" r=".46"/>
<circle cx="69.8" cy="95.3" r=".46"/>
</g>
<text font-size="2.8" fill="#840000" x="178" y="190.9">Title:</text>
<g font-size="2.1" fill="#0f0f0f">
<text x="71.1" y="82.1">SCL</text>
<text x="71.1" y="79.6">SDA</text>
<text x="99.1" y="167.2">SCL</text>
<text x="99.1" y="164.7">SDA</text>
</g>
<g font-size="2.1" fill="#840000">
<text x="178" y="184">Sheet:</text>
<text x="186.2" y="184">/DSP/</text>
<text x="178" y="186.7">File:</text>
<text x="184.1" y="186.7">DSP.kicad_sch</text>
<text x="178" y="196.9">KiCad</text>
<text x="178" y="194.1">Size:</text>
<text x="184.7" y="194.1">A4</text>
<text x="185.7" y="196.9">E.D.A.</text>
<text x="193.3" y="196.9">9.0.6</text>
<text x="200" y="194.1">Date:</text>
<text x="263" y="194.3">Rev:</text>
<text x="263" y="196.9">Id:</text>
<text x="267.1" y="196.9">7/7</text>
</g>
<g font-size="1.8" fill="#840000">
<text x="35" y="11.9">1</text>
<text x="85" y="11.9">2</text>
<text x="135" y="11.9">3</text>
<text x="185" y="11.9">4</text>
<text x="235" y="11.9">5</text>
<text x="285" y="11.9">6</text>
<text x="36.7" y="27.6">DSP_IN_L</text>
<text x="10.3" y="35.9">A</text>
<text x="36.5" y="30.2">DSP_IN_R</text>
<text x="285.3" y="35.9">A</text>
<text x="185.7" y="46.8">0</text>
<text x="270.7" y="47.9">5102_OUTL</text>
<text x="35.1" y="50.5">INPUT_MCLK</text>
<text x="170.5" y="51.9">0</text>
<text x="178.1" y="49.4">0</text>
<text x="270.7" y="50.5">5102_OUTR</text>
<text x="136" y="65.7">DATA_IN</text>
<text x="136" y="63.2">POT0_WIPER</text>
<text x="136" y="70.8">POT2_WIPER</text>
<text x="136" y="68.3">POT1_WIPER</text>
<text x="136" y="73.3">INPUT_LRCK</text>
<text x="136" y="75.9">INPUT_BCK</text>
<text x="65.9" y="81">SDA</text>
<text x="66" y="83.5">SCL</text>
<text x="136" y="83.5">POT3_WIPER</text>
<text x="136" y="78.4">DSP_LED</text>
<text x="10.3" y="85.9">B</text>
<text x="136" y="86">SEL_SW</text>
<text x="285.3" y="85.9">B</text>
<text x="156.6" y="128">DSP_LED</text>
<text x="10.3" y="135.9">C</text>
<text x="285.3" y="135.9">C</text>
<text x="10.3" y="185.9">D</text>
<text x="285.3" y="185.9">D</text>
<text x="35" y="199.9">1</text>
<text x="85" y="199.9">2</text>
<text x="135" y="199.9">3</text>
<text x="185" y="199.9">4</text>
<text x="235" y="199.9">5</text>
<text x="285" y="199.9">6</text>
</g>
<g font-size="1.8" fill="#006464">
<text x="86.7" y="23.7">+3.3VA</text>
<text x="94.8" y="23.7">+3.3V</text>
<text x="102.8" y="23.7">+1V8</text>
<text x="118.1" y="18.6">C48</text>
<text x="118.1" y="21.2">0.1u</text>
<text x="128.3" y="18.6">C38</text>
<text x="128.3" y="21.2">47u</text>
<text x="55.2" y="25">R40</text>
<text x="61" y="25">18k</text>
<text x="207.3" y="27.5">+3.3VA</text>
<text x="215.5" y="27.5">+3.3V</text>
<text x="222.6" y="27.5">+3.3VA</text>
<text x="55.2" y="32.6">R42</text>
<text x="61" y="32.6">18k</text>
<text x="102.5" y="32.6">U10</text>
<text x="102.5" y="35.2">ADAU1701</text>
<text x="113.5" y="31.6">GND</text>
<text x="180.3" y="32.6">J5</text>
<text x="180.3" y="35.2">Conn_01x04</text>
<text x="83.1" y="40.2">ADC0</text>
<text x="105.8" y="40.2">VDRIVE</text>
<text x="118.2" y="38.5">R48</text>
<text x="124.5" y="38.2">0</text>
<text x="223.1" y="40.2">U15</text>
<text x="236.8" y="41.5">R69</text>
<text x="83.1" y="42.8">ADC1</text>
<text x="83.1" y="47.9">ADC_RES</text>
<text x="93.6" y="42.3" transform="rotate(-90 93.6 42.3)">AVDD</text>
<text x="96.1" y="42.4" transform="rotate(-90 96.1 42.4)">PVDD</text>
<text x="98.7" y="43.1" transform="rotate(-90 98.7 43.1)">IOVDD</text>
<text x="101.2" y="42.4" transform="rotate(-90 101.2 42.4)">DVDD</text>
<text x="106.4" y="45.3">VOUT0</text>
<text x="106.4" y="47.9">VOUT1</text>
<text x="127.5" y="46.8">GND</text>
<text x="166.9" y="44.3">GND</text>
<text x="178.4" y="46.3">R51</text>
<text x="208.8" y="47.9">LRCK</text>
<text x="223.1" y="42.8">PCM5102A</text>
<text x="223.2" y="47.9">OUTL</text>
<text x="236.8" y="44">470</text>
<text x="67.9" y="50.4">R41</text>
<text x="73.7" y="50.4">18k</text>
<text x="83.1" y="52.9">OSCO</text>
<text x="106.4" y="50.4">VOUT2</text>
<text x="106.4" y="52.9">VOUT3</text>
<text x="163.2" y="51.4">R49</text>
<text x="170.8" y="48.9">R50</text>
<text x="208.8" y="50.4">DIN</text>
<text x="208.8" y="52.9">BCK</text>
<text x="216.8" y="51.3" transform="rotate(-90 216.8 51.3)">CPVDD</text>
<text x="219.3" y="50.1" transform="rotate(-90 219.3 50.1)">DVDD</text>
<text x="221.8" y="49.9" transform="rotate(-90 221.8 49.9)">AVDD</text>
<text x="223" y="50.4">OUTR</text>
<text x="236.8" y="52.9">R68</text>
<text x="256.5" y="52.9">C88</text>
<text x="266.7" y="52.9">C87</text>
<text x="83.1" y="55.5">MCLKI</text>
<text x="109.6" y="58">CM</text>
<text x="172.6" y="56.7">+10V</text>
<text x="208.8" y="55.5">SCK</text>
<text x="223" y="55.5">CAPP</text>
<text x="236.8" y="55.5">470</text>
<text x="239" y="57.8">C78</text>
<text x="239" y="59.7">2.2u</text>
<text x="245" y="59.3">+1V8</text>
<text x="256.5" y="55.5">2.2n</text>
<text x="266.7" y="55.5">2.2n</text>
<text x="54.5" y="61.8">+1V8</text>
<text x="83.1" y="60.6">PLL_LF</text>
<text x="83.1" y="65.6">PLL_MODE0</text>
<text x="108.4" y="63.1">MP0</text>
<text x="108.4" y="65.6">MP1</text>
<text x="168.5" y="64.4">R61</text>
<text x="183.7" y="60.6">R60</text>
<text x="185.2" y="62.6">0</text>
<text x="208.8" y="60.6">FLT</text>
<text x="208.8" y="63.1">DEMP</text>
<text x="208.8" y="65.6">XSMT</text>
<text x="222.8" y="63.1">CAPM</text>
<text x="252" y="65.9">GND</text>
<text x="262.1" y="65.9">GND</text>
<text x="83.1" y="68.2">PLL_MODE1</text>
<text x="108.4" y="68.2">MP2</text>
<text x="108.4" y="70.7">MP3</text>
<text x="168.5" y="72">R59</text>
<text x="168.6" y="66.4">6.8k</text>
<text x="208.8" y="68.2">FMT</text>
<text x="216.8" y="71.9" transform="rotate(-90 216.8 71.9)">CPGND</text>
<text x="219.3" y="71.9" transform="rotate(-90 219.3 71.9)">DGND</text>
<text x="221.8" y="71.9" transform="rotate(-90 221.8 71.9)">AGND</text>
<text x="222.9" y="68.2">LDOO</text>
<text x="223.1" y="70.7">VNEG</text>
<text x="17" y="72.2">GND</text>
<text x="33.5" y="72.2">GND</text>
<text x="83.1" y="73.3">ADDR0</text>
<text x="83.1" y="75.8">ADDR1/CDATA/WB</text>
<text x="108.4" y="73.3">MP4</text>
<text x="108.4" y="75.8">MP5</text>
<text x="168.6" y="74">3.3k</text>
<text x="239" y="74.3">C84</text>
<text x="239" y="76.2">2.2u</text>
<text x="14.3" y="83.4">+3.3VA</text>
<text x="57.7" y="79.9">GND</text>
<text x="83.1" y="78.3">CLATCH/WP</text>
<text x="83.1" y="80.9">SDA/COUT</text>
<text x="83.1" y="83.4">SCL/CCLK</text>
<text x="108.4" y="78.3">MP6</text>
<text x="108.4" y="80.9">MP7</text>
<text x="108.4" y="83.4">MP8</text>
<text x="173.2" y="82.4">GND</text>
<text x="66.1" y="89.3">R45</text>
<text x="72.4" y="89">0</text>
<text x="83.1" y="88.5">~{RESET}</text>
<text x="107.2" y="88.5">MP10</text>
<text x="108.4" y="86">MP9</text>
<text x="216.4" y="88.7">GND</text>
<text x="20.3" y="93.6">C41</text>
<text x="30.5" y="93.6">C40</text>
<text x="44.5" y="93.6">C42</text>
<text x="83.1" y="91">SELFBOOT</text>
<text x="107.2" y="91">MP11</text>
<text x="20.3" y="96.1">0.1u</text>
<text x="30.5" y="96.1">56n</text>
<text x="44.5" y="96.1">3.3n</text>
<text x="63.8" y="100.9">C44</text>
<text x="72.4" y="99.9">C49</text>
<text x="83.1" y="96.1">FILTA</text>
<text x="93.6" y="97.3" transform="rotate(-90 93.6 97.3)">AGND</text>
<text x="96.1" y="97.3" transform="rotate(-90 96.1 97.3)">PGND</text>
<text x="98.7" y="97.3" transform="rotate(-90 98.7 97.3)">RSVD</text>
<text x="101.2" y="97.3" transform="rotate(-90 101.2 97.3)">DGND</text>
<text x="107.4" y="96.1">FILTD</text>
<text x="128.5" y="100.9">C43</text>
<text x="137.2" y="99.9">C50</text>
<text x="185" y="101.2">+3.3V</text>
<text x="15.7" y="105.3">GND</text>
<text x="33.6" y="105">R34</text>
<text x="33.6" y="107.5">470</text>
<text x="72.4" y="102.5">0.1u</text>
<text x="137.2" y="102.5">0.1u</text>
<text x="204.8" y="106.3">+3.3VA</text>
<text x="235.8" y="106.3">+3.3V</text>
<text x="255.2" y="106.3">+1V8</text>
<text x="58.9" y="112.9">GND</text>
<text x="94.5" y="109.1">GND</text>
<text x="132.6" y="112.9">GND</text>
<text x="181.5" y="109.4">R30</text>
<text x="181.6" y="111.4">100</text>
<text x="181.5" y="118">D9</text>
<text x="211.1" y="117.4">C45</text>
<text x="219.7" y="116.4">C52</text>
<text x="219.7" y="119">0.1u</text>
<text x="229.9" y="116.4">C51</text>
<text x="229.9" y="119">0.1u</text>
<text x="241.6" y="117.4">C64</text>
<text x="250.2" y="116.4">C57</text>
<text x="250.2" y="119">0.1u</text>
<text x="260.6" y="117.4">C59</text>
<text x="269.2" y="116.4">C56</text>
<text x="269.2" y="119">0.1u</text>
<text x="278.1" y="116.4">C58</text>
<text x="278.1" y="119">0.1u</text>
<text x="18.6" y="124.1">+3.3V</text>
<text x="180.5" y="120.6">LED</text>
<text x="47" y="129.1">ADM811</text>
<text x="49.4" y="126.6">U9</text>
<text x="190.5" y="126.6">Q2</text>
<text x="190.5" y="129.1">MMBT2222A</text>
<text x="225.3" y="129.4">GND</text>
<text x="245.6" y="129.4">GND</text>
<text x="273.6" y="129.4">GND</text>
<text x="24.1" y="135.5">C46</text>
<text x="43.7" y="132.9">VCC</text>
<text x="43.7" y="136.8">*MR</text>
<text x="51" y="132.9">*RESET</text>
<text x="53.8" y="136.8">GND</text>
<text x="69.9" y="136.1">R33</text>
<text x="172.9" y="133.4" transform="rotate(-90 172.9 133.4)">R29</text>
<text x="174.9" y="133.8" transform="rotate(-90 174.9 133.8)">2.2k</text>
<text x="24.1" y="138">0.1u</text>
<text x="69.9" y="138">100k</text>
<text x="185.9" y="139.5">GND</text>
<text x="204.8" y="139.3">+3.3VA</text>
<text x="225.7" y="139.3">+3.3V</text>
<text x="244.2" y="139.3">+3.3VA</text>
<text x="264.1" y="139.3">+1V8</text>
<text x="19.6" y="148.4">GND</text>
<text x="38.1" y="146.9">SW2</text>
<text x="38.1" y="149.5">SPST_MOM_SW</text>
<text x="65.3" y="145.9">GND</text>
<text x="120.2" y="146.9">+3.3V</text>
<text x="219.7" y="149.5">C75</text>
<text x="240" y="149.5">C70</text>
<text x="259.1" y="149.5">C73</text>
<text x="278.1" y="149.5">C67</text>
<text x="141.8" y="153.3">+3.3V</text>
<text x="211.1" y="150.5">C74</text>
<text x="219.7" y="152">0.1u</text>
<text x="231.4" y="150.5">C69</text>
<text x="240" y="152">0.1u</text>
<text x="250.5" y="150.5">C72</text>
<text x="259.1" y="152">0.1u</text>
<text x="269.5" y="150.5">C68</text>
<text x="278.1" y="152">0.1u</text>
<text x="31" y="161.1">GND</text>
<text x="91.5" y="159.6">J6</text>
<text x="125.7" y="158.3">10k</text>
<text x="125.7" y="156.4">R54</text>
<text x="146.9" y="157.1">U12</text>
<text x="146.9" y="159.6">24AA256-I/SN</text>
<text x="163.4" y="159.6">+3.3V</text>
<text x="86.8" y="162.2">Conn_01x06</text>
<text x="137.7" y="166">WP</text>
<text x="145.6" y="165.6" transform="rotate(-90 145.6 165.6)">VCC</text>
<text x="149.4" y="163.4">A0</text>
<text x="149.4" y="166">A1</text>
<text x="215.1" y="162.4">GND</text>
<text x="235.5" y="162.4">GND</text>
<text x="254.5" y="162.4">GND</text>
<text x="273.6" y="162.4">GND</text>
<text x="127.5" y="173.6">SW3</text>
<text x="137.7" y="168.5">SCL</text>
<text x="137.7" y="171">SDA</text>
<text x="145.6" y="170.9" transform="rotate(-90 145.6 170.9)">GND</text>
<text x="149.4" y="168.5">A2</text>
<text x="168.9" y="169.8">C55</text>
<text x="168.9" y="172.3">0.1u</text>
<text x="125.3" y="176.1">SW_SPDT</text>
<text x="156.7" y="182.7">GND</text>
<text x="164.3" y="182.7">GND</text>
<text x="105.9" y="186.5">GND</text>
<text x="135.1" y="192.9">GND</text>
</g>
<g font-size="1.8" fill="#0000c2">
<text x="90.3" y="19.9">ADAU1701</text>
<text x="101.1" y="19.9">DSP</text>
<text x="211.1" y="23">PCM5102A</text>
<text x="222.2" y="23">DAC</text>
<text x="165.8" y="26">I2S</text>
<text x="170" y="26">Test</text>
<text x="174.9" y="26">Port</text>
<text x="260.9" y="39.2">determine</text>
<text x="271.4" y="39.2">LPF</text>
<text x="276" y="39.2">for</text>
<text x="279.8" y="39.2">5102</text>
<text x="19.8" y="77.6">C_Load</text>
<text x="27.7" y="77.6">=</text>
<text x="30.5" y="77.6">CS ^2</text>
<text x="37.2" y="77.6">/</text>
<text x="39.7" y="77.6">2*</text>
<text x="43.1" y="77.6">CS +</text>
<text x="30.4" y="79.6">=</text>
<text x="33.1" y="79.6">26</text>
<text x="36.7" y="79.6">pF</text>
<text x="170.6" y="85.7">XSMT_th</text>
<text x="179.5" y="85.7">=</text>
<text x="182.2" y="85.7">~3.3V</text>
<text x="225.3" y="101.7">ADA1701</text>
<text x="234.8" y="101.7">Decoupling</text>
<text x="246.4" y="101.7">Capacitance</text>
<text x="239.9" y="111.6">IOVDD</text>
<text x="259.6" y="111.6">DVDD</text>
<text x="14.8" y="121.8">Reset</text>
<text x="21.2" y="121.8">Pulse</text>
<text x="27.5" y="121.8">Generator</text>
<text x="225.3" y="134.7">PCM5102</text>
<text x="235.3" y="134.7">Decoupling</text>
<text x="246.9" y="134.7">Capacitance</text>
<text x="132.2" y="150">EEPROM</text>
<text x="209.9" y="144.6">CPVDD</text>
<text x="230.1" y="144.6">DVDD</text>
<text x="249.5" y="144.6">AVDD</text>
<text x="268.4" y="144.6">LDOO</text>
</g>
<g font-size="1.8" fill="#840084">
<text x="118.1" y="23.7">16V</text>
<text x="128.3" y="23.7">35V</text>
<text x="256.5" y="58">35V</text>
<text x="266.7" y="58">35V</text>
<text x="239.2" y="61.7">16V</text>
<text x="239.2" y="78.2">16V</text>
<text x="20.3" y="98.7">16V</text>
<text x="30.5" y="98.7">35V</text>
<text x="44.5" y="98.7">35V</text>
<text x="63.8" y="102.8">10u</text>
<text x="63.9" y="104.9">25V</text>
<text x="72.4" y="105">16V</text>
<text x="128.5" y="102.8">10u</text>
<text x="128.7" y="104.9">25V</text>
<text x="137.2" y="105">16V</text>
<text x="211.1" y="119.4">10u</text>
<text x="241.6" y="119.4">10u</text>
<text x="260.6" y="119.4">10u</text>
<text x="211.3" y="121.4">25V</text>
<text x="219.7" y="121.5">16V</text>
<text x="229.9" y="121.5">16V</text>
<text x="241.7" y="121.4">25V</text>
<text x="250.2" y="121.5">16V</text>
<text x="260.8" y="121.4">25V</text>
<text x="269.2" y="121.5">16V</text>
<text x="278.1" y="121.5">16V</text>
<text x="24.1" y="140.6">16V</text>
<text x="211.1" y="152.4">10u</text>
<text x="211.3" y="154.4">25V</text>
<text x="219.7" y="154.5">16V</text>
<text x="231.4" y="152.4">10u</text>
<text x="231.6" y="154.4">25V</text>
<text x="240" y="154.5">16V</text>
<text x="250.5" y="152.4">10u</text>
<text x="250.6" y="154.4">25V</text>
<text x="259.1" y="154.5">16V</text>
<text x="269.5" y="152.4">10u</text>
<text x="269.7" y="154.4">25V</text>
<text x="278.1" y="154.5">16V</text>
<text x="168.9" y="174.9">16V</text>
</g>
<g font-size="1.8" fill="#0f0f0f">
<text x="158.7" y="28.9">5102_LRCK</text>
<text x="158.7" y="31.4">5102_DIN</text>
<text x="158.7" y="33.9">5102_BCK</text>
<text x="189.2" y="46.6">5102_LRCK</text>
<text x="189.2" y="49.2">5102_DIN</text>
<text x="189.2" y="51.7">5102_BCK</text>
<text x="71.1" y="77.1">WP</text>
<text x="119.4" y="79.7">DATA_OUT</text>
<text x="119.4" y="89.8">OUTPUT_BCK</text>
<text x="119.4" y="87.3">OUTPUT_LRCK</text>
<text x="33" y="135.5">RESET</text>
<text x="99.1" y="169.8">WP</text>
<text x="99.1" y="177.5">RESET</text>
<text x="99.1" y="174.9">SBOOT</text>
</g>
<g font-size="1.8" fill="#a90000">
<text x="173.9" y="29">1</text>
<text x="173.9" y="31.5">2</text>
<text x="173.9" y="34">3</text>
<text x="80.6" y="39.1">2</text>
<text x="80.6" y="41.7">4</text>
<text x="92.5" y="36.9" transform="rotate(-90 92.5 36.9)">36</text>
<text x="95" y="36.9" transform="rotate(-90 95 36.9)">34</text>
<text x="97.5" y="36.9" transform="rotate(-90 97.5 36.9)">18</text>
<text x="100.1" y="36.9" transform="rotate(-90 100.1 36.9)">13</text>
<text x="113" y="39.1">17</text>
<text x="173.9" y="36.6">4</text>
<text x="80.6" y="46.7">3</text>
<text x="113" y="44.2">46</text>
<text x="113" y="46.7">45</text>
<text x="205.7" y="46.7">15</text>
<text x="215.6" y="43.9" transform="rotate(-90 215.6 43.9)">1</text>
<text x="218.2" y="44.5" transform="rotate(-90 218.2 44.5)">20</text>
<text x="220.7" y="43.9" transform="rotate(-90 220.7 43.9)">8</text>
<text x="229.2" y="46.7">6</text>
<text x="80" y="51.8">31</text>
<text x="113" y="49.3">44</text>
<text x="113" y="51.8">43</text>
<text x="205.7" y="49.3">14</text>
<text x="205.7" y="51.8">13</text>
<text x="229.2" y="49.3">7</text>
<text x="80" y="54.4">32</text>
<text x="80" y="59.4">35</text>
<text x="113" y="56.9">40</text>
<text x="205.7" y="54.4">12</text>
<text x="205.7" y="59.4">11</text>
<text x="229.2" y="54.4">2</text>
<text x="80" y="64.5">38</text>
<text x="113" y="62">11</text>
<text x="113" y="64.5">10</text>
<text x="205.7" y="62">10</text>
<text x="205.7" y="64.5">17</text>
<text x="229.2" y="62">4</text>
<text x="80" y="67.1">39</text>
<text x="113" y="67.1">29</text>
<text x="113" y="69.6">28</text>
<text x="205.7" y="67.1">16</text>
<text x="228.6" y="67.1">18</text>
<text x="229.2" y="69.6">5</text>
<text x="80" y="74.7">20</text>
<text x="80" y="77.2">21</text>
<text x="80.6" y="72.1">7</text>
<text x="113" y="77.2">15</text>
<text x="113.6" y="72.1">8</text>
<text x="113.6" y="74.7">9</text>
<text x="215.6" y="74.4" transform="rotate(-90 215.6 74.4)">3</text>
<text x="218.2" y="75" transform="rotate(-90 218.2 75)">19</text>
<text x="220.7" y="74.4" transform="rotate(-90 220.7 74.4)">9</text>
<text x="80" y="79.8">22</text>
<text x="80" y="82.3">23</text>
<text x="113" y="79.8">14</text>
<text x="113" y="82.3">27</text>
<text x="80.6" y="87.4">5</text>
<text x="80.6" y="89.9">6</text>
<text x="113" y="84.8">26</text>
<text x="113" y="87.4">16</text>
<text x="113" y="89.9">19</text>
<text x="80" y="95">47</text>
<text x="113" y="95">41</text>
<text x="92.5" y="99.8" transform="rotate(-90 92.5 99.8)">1</text>
<text x="95" y="100.4" transform="rotate(-90 95 100.4)">33</text>
<text x="97.5" y="100.4" transform="rotate(-90 97.5 100.4)">30</text>
<text x="100.1" y="100.4" transform="rotate(-90 100.1 100.4)">12</text>
<text x="187.7" y="123.9" transform="rotate(-90 187.7 123.9)">3</text>
<text x="41.2" y="131.8">4</text>
<text x="59" y="131.8">2</text>
<text x="180.9" y="126.7">1</text>
<text x="187.7" y="131.5" transform="rotate(-90 187.7 131.5)">2</text>
<text x="41.2" y="135.6">3</text>
<text x="59" y="135.6">1</text>
<text x="30.2" y="144.2" transform="rotate(-90 30.2 144.2)">1</text>
<text x="35.3" y="144.2" transform="rotate(-90 35.3 144.2)">2</text>
<text x="30.2" y="151.8" transform="rotate(-90 30.2 151.8)">3</text>
<text x="35.3" y="151.8" transform="rotate(-90 35.3 151.8)">4</text>
<text x="144.5" y="160.7" transform="rotate(-90 144.5 160.7)">8</text>
<text x="95.2" y="164.8">1</text>
<text x="95.2" y="167.4">2</text>
<text x="135.2" y="164.8">7</text>
<text x="135.2" y="167.4">6</text>
<text x="153" y="162.3">1</text>
<text x="153" y="164.8">2</text>
<text x="153" y="167.4">3</text>
<text x="95.2" y="169.9">3</text>
<text x="95.2" y="172.5">4</text>
<text x="135.2" y="169.9">5</text>
<text x="144.5" y="173.4" transform="rotate(-90 144.5 173.4)">4</text>
<text x="95.2" y="175">5</text>
<text x="95.2" y="177.5">6</text>
<text x="125" y="178.8">1</text>
<text x="125" y="183.9">3</text>
<text x="132.6" y="181.4">2</text>
</g>
<g font-size="1.8" fill="#989898">
<text x="26" y="39">R44</text>
<text x="26" y="41.5">100</text>
<text x="26.7" y="47.9">Y1</text>
<text x="23.8" y="50.4">12.288M</text>
<text x="36.9" y="53.7">R38</text>
<text x="43.2" y="53.4">0</text>
<text x="21.6" y="60.6">C54</text>
<text x="21.6" y="63.1">24p</text>
<text x="38.1" y="60.6">C53</text>
<text x="38.1" y="63.1">24p</text>
<text x="105.3" y="160.2">R56</text>
<text x="118.1" y="160.2">R55</text>
<text x="105" y="162.2">2.2k</text>
<text x="118.1" y="162.2">2.2k</text>
</g>
<g font-size="1.8" fill="#a1a1a1">
<text x="21.6" y="65.6">35V</text>
<text x="38.1" y="65.6">35V</text>
</g>
<g font-size="1.8" fill="#009600">
<text x="209.8" y="111.6">AVDD/PVDD</text>
<text x="123.2" y="164.8">WP_ROM-A</text>
</g>
</svg>
